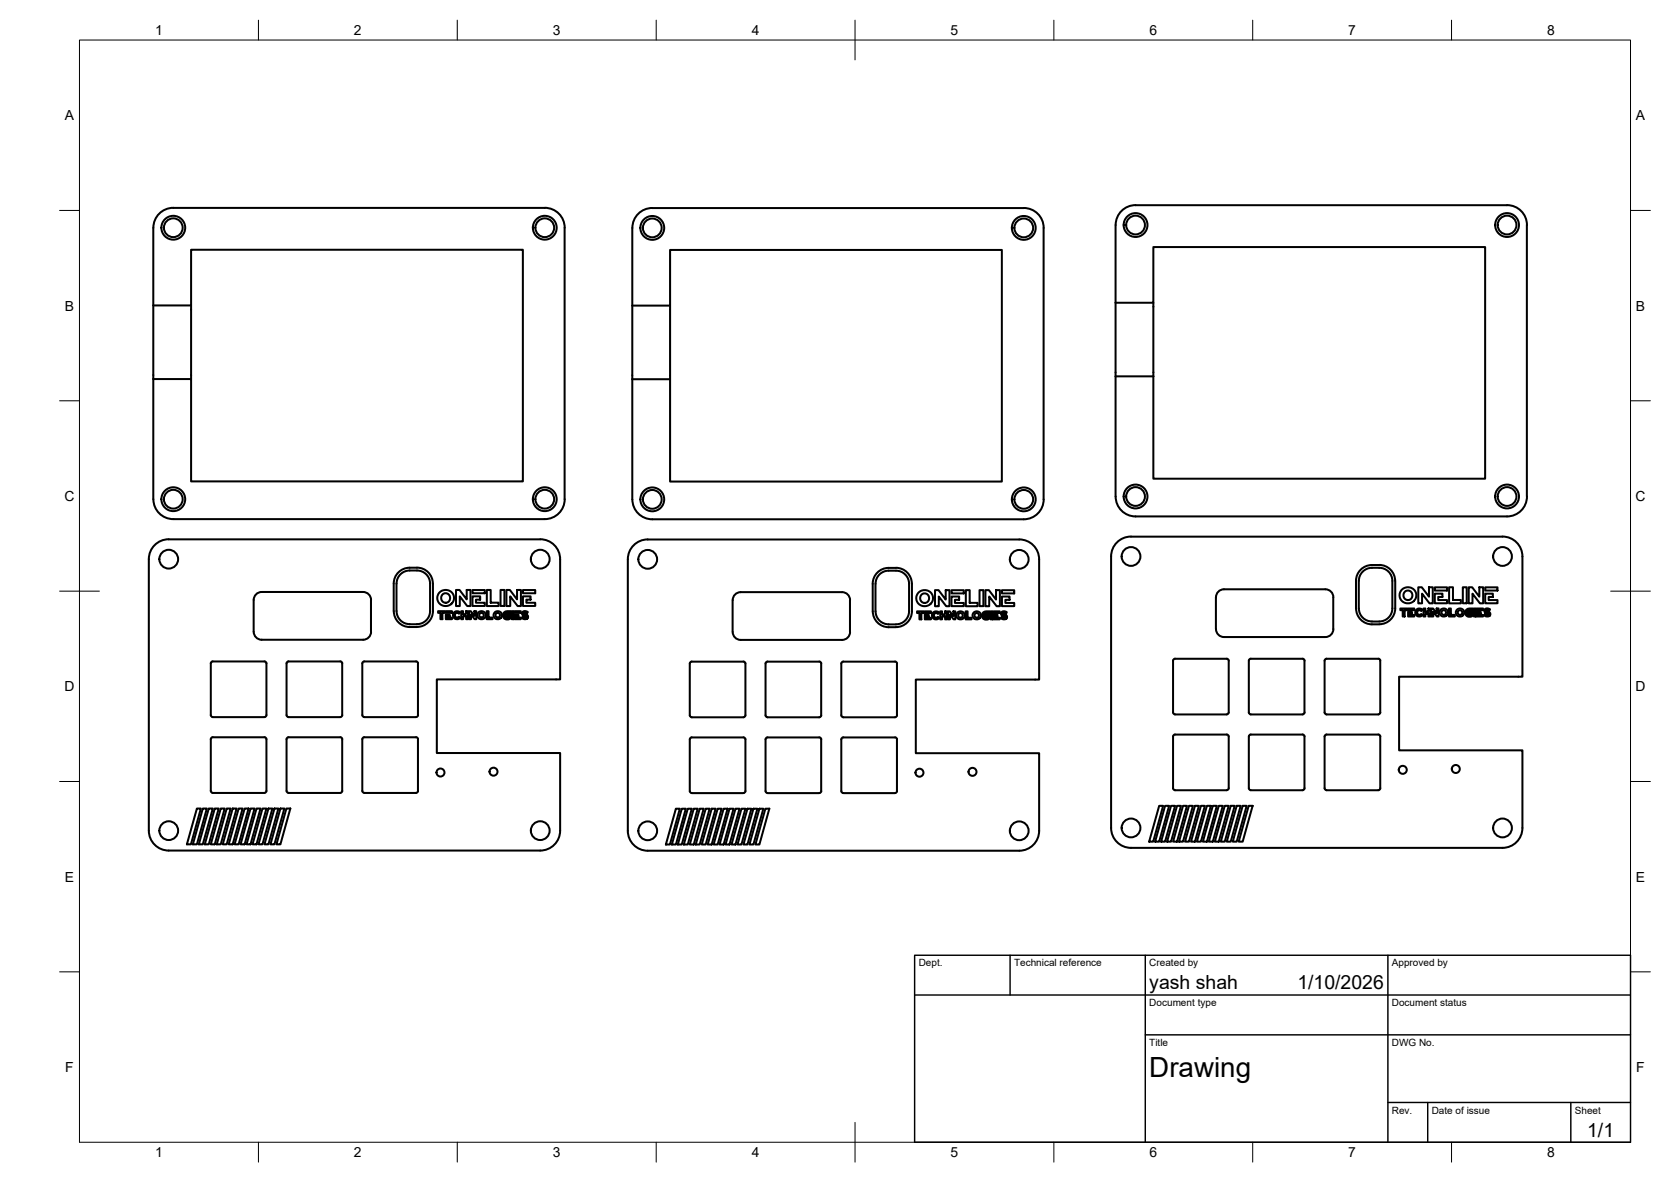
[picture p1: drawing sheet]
<svg xmlns="http://www.w3.org/2000/svg" width="420mm" height="297mm" viewBox="0 0 420 297" stroke-linecap="round" stroke-linejoin="round" font-family="sans-serif">
<!-- layer: Visible -->
<g fill="none" stroke="#000" stroke-width=".51">
<path d="M38.5 57.2v19.6M38.6 57.2a5 5 0 0 1 5-5h93.4a5 5 0 0 1 5 5M142 57.2v68.3M164 52.3h93.4M164 52.3a5 5 0 0 0-5 5v19.5M257.4 52.3a5 5 0 0 1 5 5M262.4 57.3v68.2M280.5 56.6v19.5M280.5 56.6a5 5 0 0 1 5-5l93.4-.1a5 5 0 0 1 5 5.1v68.2a5 5 0 0 1-5 5h-93.4a5 5 0 0 1-5-5M38.5 76.8v18.5M38.5 76.8h9.5v-14h83.5v58.2h-83.5v-25.7M48 76.8v18.5"/>
<path d="M159 76.8v18.5M159 76.8h9.5v-14h83.4v58.2h-83.4v-25.7M168.5 76.8v18.5M280.5 76.1v18.5M280.5 76.1h9.5v-14h83.4v58.2h-83.4v-25.7M290 76.1v18.5M38.5 95.3h9.5M38.5 95.3v30.2M159 95.3h9.5M159 95.3v30.2M280.5 94.6h9.5M280.5 94.6v30.2"/>
<path d="M38.6 125.5a5 5 0 0 0 5 5h93.4a5 5 0 0 0 5-5M159 125.5a5 5 0 0 0 5 5h93.4a5 5 0 0 0 5-5M280.6 136.6a4.9 4.9 0 0 1 3.8-1.7l93.4-.1a5 5 0 0 1 5 5.1v30.2h-31v18.5h31v19.5a5 5 0 0 1-5 5h-93.4a5 5 0 0 1-5-5v-68.3a5 5 0 0 1 1.2-3.2zM37.4 140.5v68.2a5 5 0 0 0 5 5h93.4a5 5 0 0 0 5-4.9v-19.6h-31v-18.5h31v-30.2M37.4 140.5a5 5 0 0 1 5-5h93.4a5 5 0 0 1 5 5M63.8 150.8v8a2 2 0 0 0 2 2h25.5a2 2 0 0 0 2-2v-8M63.8 150.8a2 2 0 0 1 2-2h25.5a2 2 0 0 1 2 2M103 156.9h1.8M103 156.9a3.3 3.3 0 0 1-3.3-3.3v-6.9a3.3 3.3 0 0 1 3.3-3.3 4.7 4.7 0 0 1 4.2 .9 3.3 3.3 0 0 1 .9 2.4v6.9a3.3 3.3 0 0 1-3.3 3.3M104.8 142.7a5.4 5.4 0 0 0-4.6 1.1 4 4 0 0 0-1.2 2.9v6.9a4 4 0 0 0 4 4h1.8M104.8 142.6a4 4 0 0 1 4 4.1M108.9 146.7v6.9a4 4 0 0 1-4.1 4"/>
<path d="M110.2 153.6h1.6v.4h-.6v1.6h-.5v-1.6h-.5zM112.1 153.6h1.5v.4h-1.5zM112.1 154.4h1v.4h-.6v.4h1.1v.4h-1.5zM114.2 153.9l.7-.3 .8 .3-.3 .3-.3-.2a.59 .59 0 0 0-.7 .8 .59 .59 0 0 0 1 .2l.3 .3-.5 .3-.9-.2-.4-.7zM114.7 148.3h.8l1.8 2.3v-2.3h1v4h-.8l-1.9-2.4v2.4h-.9zM116 153.6h.4v.9l.8-.3v-.6h.5v2h-.5v-.9l-.8 .3v.6h-.4zM117.9 153.6h.5l.9 1.2v-1.2h.5v2h-.5l-.9-1.2v1.2h-.5zM118.8 149.9h1.9v.8h-1v.8h2.2v.8h-3.1zM118.8 148.3h3.1v.8h-3.1zM122.4 153.6h.5v1.6h.9v.4h-1.4zM122.4 148.3h1v3.2h2v.8h-3zM125.9 148.3h.9v4h-.9z"/>
<path d="M126.7 153.9l.5-.3h1.2v.4l-1.1 .1-.3 .4a.61 .61 0 0 0 .2 .7 .61 .61 0 0 0 .7 0v-.3h-.4v-.4h.9v.8l-.3 .3h-.9l-.5-.3-.3-.6zM127.3 148.3h.9l1.8 2.3v-2.3h1v4h-.8l-1.9-2.4v2.4h-1zM128.7 153.6h.4v2h-.4zM129.4 154.4h.9v.4h-.5v.4h1.1v.4h-1.5zM129.4 153.6h1.5v.4h-1.5zM131.4 153.8l.7-.2 .6 .2-.2 .4-.7-.2v.3a.83 .83 0 0 1 1 .8l-.2 .4-.4 .1-1-.3 .2-.3 .7 .2a.2 .2 0 0 0 .2-.2 .2 .2 0 0 0-.3-.2h-.1a.6 .6 0 0 1-.6-.3 .6 .6 0 0 1 .1-.7zM131.5 148.3h3.1v.8h-3.1zM131.5 149.9h1.9v.8h-1v.8h2.2v.8h-3.1zM184.2 158.8v-8a2 2 0 0 1 2-2h25.5a2 2 0 0 1 2 2v8M184.2 158.8a2 2 0 0 0 2 2h25.5a2 2 0 0 0 2-2M223.4 142.7a5.3 5.3 0 0 1 4.7 1.2 4 4 0 0 1 1.2 2.8M223.4 143.4a4.8 4.8 0 0 1 4.2 1 3.3 3.3 0 0 1 1 2.3v6.9a3.3 3.3 0 0 1-3.3 3.3h-1.9"/>
<path d="M223.4 142.7a4 4 0 0 0-4 4l.1 6.9a4 4 0 0 0 3.9 4M223.4 143.4a3.3 3.3 0 0 0-3.2 3.3l-.1 6.9a3.3 3.3 0 0 0 3.3 3.3M229.3 146.7v6.9a4 4 0 0 1-4 4h-1.9M230.6 153.6h1.7v.5h-.6v1.5h-.5v-1.5h-.6zM232.5 153.6h1.6v.5h-1.6zM232.5 154.4h1v.5h-.5v.3h1.1v.4h-1.6zM234.6 153.9l.8-.3 .6 .2 .1 .2-.3 .3-.2-.2h-.5l-.3 .7 .4 .4 .7-.2 .3 .3-.7 .3-.8-.2-.4-.6zM235.1 148.3h.9l1.8 2.4v-2.4h.9v4h-.8l-1.8-2.4v2.4h-1zM236.4 153.6h.5v.9l.7-.2v-.7h.5v2h-.5v-.8l-.7 .2v.6h-.5zM238.4 153.6h.4l.9 1.2v-1.2h.5v2h-.4l-.9-1.2v1.2h-.5zM239.2 149.9h2v.8h-1.1v.8h2.2v.8h-3.1zM239.2 148.3h3.1v.8h-3.1z"/>
<path d="M242.8 153.6h.5v1.6h1v.4h-1.5zM242.8 148.3h1v3.2h2v.8h-3zM246.3 148.3h1v4h-1zM247.2 154l.5-.3 1.1-.1v.5h-1.1l-.3 .5 .2 .5 .4 .2 .4-.1v-.3h-.5v-.4h.9v.9l-.6 .3-.9-.2-.4-.8zM247.8 148.3h.8l1.8 2.4v-2.4h1v4h-.8l-1.9-2.4v2.4h-.9zM249.1 153.6h.5v2h-.5zM249.8 154.4h1v.5h-.5v.3h1.1v.4h-1.6zM249.8 153.6h1.6v.5h-1.6zM251.8 153.8l.5-.2 .8 .2-.2 .4-.4-.2-.3 .1v.2l.4 .1a.62 .62 0 0 1 .6 .7l-.2 .4-.4 .1-1-.3 .3-.3 .7 .2a.2 .2 0 0 0 .1-.2 .2 .2 0 0 0-.2-.1l-.7-.3zM251.9 148.3h3.1v.8h-3.1zM251.9 149.9h2v.8h-1.1v.8h2.2v.8h-3.1zM333.2 148.1h-25.4a2.04 2.04 0 0 0-2.1 2l.1 8a2 2 0 0 0 2 2h25.4"/>
<path d="M333.3 148.1a2 2 0 0 1 2 2l-.1 8a1.96 1.96 0 0 1-1.9 2M341 146v6.9a4 4 0 0 0 4 4 5.5 5.5 0 0 0 4.6-1.2 4 4 0 0 0 1.2-2.8v-6.9M341.7 146v6.9a3.3 3.3 0 0 0 3.3 3.3M341.7 146a3.3 3.3 0 0 1 3.3-3.3 4.7 4.7 0 0 1 4.1 1 3.3 3.3 0 0 1 1 2.3M345 156.2h1.8M350.1 146v6.9a3.3 3.3 0 0 1-3.3 3.3M350.8 146a4 4 0 0 0-4-4 5.5 5.5 0 0 0-4.7 1.2 4 4 0 0 0-1.1 2.8M352.1 152.9h1.7v.4h-.6v1.6h-.5v-1.6h-.6zM354.1 152.9h1.5v.4h-1.5zM354.1 153.7h.9v.4h-.5v.4h1.1v.4h-1.5zM356.1 153.2l.8-.3 .6 .2 .2 .1-.3 .4-.3-.2h-.5l-.3 .6 .4 .5 .7-.2 .3 .3-.7 .3-.8-.2-.3-.7zM356.6 147.6h.9l1.8 2.4v-2.4h1v4h-.9l-1.8-2.4v2.4h-1z"/>
<path d="M357.9 152.9h.5v.9l.8-.2v-.7h.4v2h-.4v-.8l-.8 .2v.6h-.5zM359.9 152.9h.4l.9 1.2v-1.2h.5v2h-.4l-.9-1.2v1.2h-.5zM360.8 149.2h1.9v.8h-1.1v.8h2.3v.8h-3.1zM360.8 147.6h3.1v.8h-3.1zM364.3 152.9h.5v1.6h1v.4h-1.5zM364.4 147.6h.9v3.2h2v.8h-2.9zM367.8 147.6h1v4h-1zM368.7 153.2l.5-.2 1.2-.1v.4l-1.1 .1-.4 .5 .2 .5 .4 .2 .4-.1v-.3h-.5v-.4h1v.9l-.7 .3-.9-.2-.4-.8zM369.3 147.6h.9l1.8 2.4v-2.4h.9v4h-.8l-1.9-2.4v2.4h-.9zM370.6 152.9h.5v2h-.5zM371.3 153.7h1v.4h-.5v.4h1.1v.4h-1.6zM371.3 152.9h1.6v.4h-1.6z"/>
<path d="M373.4 153.1l.7-.2 .5 .2-.2 .4-.4-.2-.3 .1 .1 .2 .3 .1a.62 .62 0 0 1 .6 .7l-.2 .4-.4 .1-1-.3 .3-.3 .7 .2a.2 .2 0 0 0 .2-.2 .2 .2 0 0 0-.3-.2l-.7-.4zM373.4 147.6h3.1v.8h-3.1zM373.4 149.2h2v.8h-1.1v.8h2.2v.8h-3.1zM53.2 166.3l13.3-.1 .4 .3 .1 13.2-.3 .4-13.2 .1-.4-.2-.1-13.3zM72.3 166.3l13.3-.1 .4 .3 .1 13.2-.3 .4-13.3 .1-.4-.2v-13.3zM91.2 166.5l.4-.3 13.3 .1 .2 .4-.1 13.3-.4 .2-13.3-.1-.2-.4zM173.4 179.7l.1 .3 .4 .2M173.4 179.8v-13.1l.1-.2 .4-.2h13l.5 .2v13.3M187.4 179.7v.3l-.5 .2M192.5 179.8v-13.1l.1-.2 .4-.2h13l.4 .2 .1 13.3M192.5 179.7l.1 .3 .4 .2M206.5 179.7l-.1 .3-.4 .2"/>
<path d="M211.5 179.8v-13.1l.3-.4h.2h13l.5 .2v13.3M211.5 179.7l.3 .5h.2M225.6 179.7l-.1 .3-.4 .2M295.4 165.6h13M308.5 165.5l.4 .3v.2v13.3l-.4 .2h-13.1l-.4-.5v-13v-.2l.5-.3M314.5 165.6h13M327.5 165.5l.5 .3v.2v13.3l-.5 .2h-13l-.5-.5v-13l.1-.2 .4-.3M333.5 165.6h13.1M346.6 165.5l.4 .3v.2v13.3l-.4 .2h-13.1l-.4-.5v-13v-.2l.5-.3M53.2 185.3h13.3l.4 .2 .1 13.3-.3 .4h-13.2l-.4-.2-.1-13.2zM72.3 185.3h13.3l.4 .2 .1 13.3-.3 .4h-13.3l-.4-.2v-13.2zM91.2 185.5l.4-.2h13.3l.2 .5-.1 13.2-.4 .2h-13.3l-.2-.4z"/>
<path d="M173.4 198.8l.1 .2 .4 .3M173.4 198.8v-13l.1-.3 .4-.2h13l.5 .2v13.3M173.9 199.3h13M173.9 180.3h13M187.4 198.8v.2l-.5 .3M192.5 198.8v-13l.1-.3 .4-.2h13l.4 .2 .1 13.3M192.5 198.8l.2 .4 .3 .1M193 199.3h13M193 180.3h13M206.5 198.8l-.2 .4-.3 .1M211.5 198.8v-13l.1-.3 .4-.2h13l.5 .2v13.3M211.5 198.8l.3 .4 .2 .1"/>
<path d="M212 199.3h13M212 180.3h13M225.6 198.8l-.3 .4-.2 .1M295.4 184.6h13M308.5 184.6l.4 .2v.3v13.2l-.4 .3h-13.1l-.4-.5v-13v-.3l.5-.2M314.5 184.6h13M327.5 184.6l.5 .2v.3v13.2l-.5 .3h-13l-.5-.5v-13l.1-.3 .4-.2M333.5 184.6h13.1M346.6 184.6l.4 .2v.3v13.2l-.4 .3h-13.1l-.4-.5v-13v-.3l.5-.2M49.5 203.2h1l-2.5 9h-1zM51 203.2h1l-2.5 9h-1zM52.5 203.2h1l-2.5 9h-1z"/>
<path d="M54 203.2h1l-2.5 9h-1zM55.5 203.2h1l-2.5 9h-1zM57 203.2h1l-2.5 9h-1zM58.5 203.2h1l-2.5 9h-1zM60 203.2h1l-2.5 9h-1zM61.5 203.2h1l-2.5 9h-1zM63 203.2h1l-2.5 9h-1zM64.5 203.2h1l-2.5 9h-1zM66 203.2h1l-2.5 9h-1zM67.5 203.2h1l-2.5 9h-1zM69 203.2h1l-2.5 9h-1zM70.5 203.2h1l-2.5 9h-1z"/>
<path d="M72 203.2h1l-2.5 9h-1zM157.9 208.8v-68.2a5 5 0 0 1 5-5h93.4a5 5 0 0 1 5 5v30.2h-31v18.5h31v19.5M157.9 208.8a5 5 0 0 0 5 5h93.4a5 5 0 0 0 5-5M169.9 203.2h1l-2.5 9h-1zM171.4 203.2h1l-2.5 9h-1zM172.9 203.2h1l-2.5 9h-1zM174.4 203.2h1l-2.5 9h-1zM175.9 203.2h1l-2.5 9h-1zM177.4 203.2h1l-2.5 9h-1zM178.9 203.2h1l-2.5 9h-1zM180.4 203.2h1l-2.5 9h-1zM181.9 203.2h1l-2.5 9h-1z"/>
<path d="M183.4 203.2h1l-2.5 9h-1zM184.9 203.2h1l-2.5 9h-1zM186.4 203.2h1l-2.5 9h-1zM187.9 203.2h1l-2.5 9h-1zM189.4 203.2h1l-2.5 9h-1zM190.9 203.2h1l-2.5 9h-1zM192.4 203.2h1l-2.5 9h-1zM291.5 202.5h1l-2.5 9h-1.1zM292.9 202.5h1.1l-2.5 9h-1.1zM294.4 202.5h1.1l-2.6 9h-.9zM296 202.5h.9l-2.5 9h-.9zM297.5 202.5h.9l-2.4 9h-1z"/>
<path d="M299 202.5h1l-2.5 9h-1zM300.5 202.5h1l-2.5 9h-1zM302 202.5h1l-2.5 9h-1zM303.5 202.5h1l-2.5 9h-1.1zM304.9 202.5h1.1l-2.5 9h-1zM306.5 202.5h1l-2.6 9h-.9zM308 202.5h.9l-2.4 9h-1zM309.5 202.5h1l-2.5 9h-1zM311 202.5h1l-2.5 9h-1zM312.5 202.5h1l-2.5 9h-1zM314 202.5h1l-2.5 9h-1z"/>
<circle cx="43.6" cy="57.2" r="2.36"/>
<circle cx="43.6" cy="57.2" r="3"/>
<circle cx="137" cy="57.2" r="2.36"/>
<circle cx="137" cy="57.2" r="3"/>
<circle cx="164" cy="57.3" r="2.36"/>
<circle cx="164" cy="57.3" r="3"/>
<circle cx="257.4" cy="57.3" r="2.36"/>
<circle cx="257.4" cy="57.3" r="3"/>
<circle cx="285.5" cy="56.6" r="2.36"/>
<circle cx="285.5" cy="56.6" r="3"/>
<circle cx="378.9" cy="56.6" r="2.36"/>
<circle cx="378.9" cy="56.6" r="3"/>
<circle cx="43.6" cy="125.5" r="2.36"/>
<circle cx="43.6" cy="125.5" r="3"/>
<circle cx="137" cy="125.5" r="2.36"/>
<circle cx="137" cy="125.5" r="3"/>
<circle cx="164" cy="125.5" r="2.36"/>
<circle cx="164" cy="125.5" r="3"/>
<circle cx="257.4" cy="125.5" r="2.36"/>
<circle cx="257.4" cy="125.5" r="3"/>
<circle cx="284.4" cy="139.8" r="2.36"/>
<circle cx="285.5" cy="124.8" r="2.36"/>
<circle cx="285.5" cy="124.8" r="3"/>
<circle cx="377.8" cy="139.8" r="2.36"/>
<circle cx="378.9" cy="124.8" r="2.36"/>
<circle cx="378.9" cy="124.8" r="3"/>
<circle cx="42.4" cy="140.5" r="2.36"/>
<circle cx="112" cy="150.3" r="2.06"/>
<circle cx="112.1" cy="150.3" r="1.17"/>
<circle cx="121" cy="154.6" r="1.03"/>
<circle cx="121.1" cy="154.6" r=".59"/>
<circle cx="125.1" cy="154.6" r="1.03"/>
<circle cx="125.1" cy="154.6" r=".59"/>
<circle cx="135.8" cy="140.5" r="2.36"/>
<circle cx="162.9" cy="140.6" r="2.36"/>
<circle cx="232.5" cy="150.4" r="2.07"/>
<circle cx="232.5" cy="150.3" r="1.17"/>
<circle cx="241.5" cy="154.7" r="1.03"/>
<circle cx="241.5" cy="154.7" r=".59"/>
<circle cx="245.6" cy="154.7" r="1.03"/>
<circle cx="245.6" cy="154.7" r=".59"/>
<circle cx="256.3" cy="140.6" r="2.36"/>
<circle cx="354" cy="149.6" r="2.07"/>
<circle cx="354" cy="149.6" r="1.17"/>
<circle cx="363" cy="153.9" r="1.03"/>
<circle cx="363" cy="153.9" r=".59"/>
<circle cx="367.1" cy="153.9" r="1.03"/>
<circle cx="367.1" cy="153.9" r=".59"/>
<circle cx="110.8" cy="194.1" r="1.01"/>
<circle cx="124.1" cy="193.9" r="1.01"/>
<circle cx="231.2" cy="194.2" r="1.01"/>
<circle cx="244.5" cy="194" r="1.01"/>
<circle cx="352.7" cy="193.5" r="1.01"/>
<circle cx="366" cy="193.2" r="1.01"/>
<circle cx="42.4" cy="208.7" r="2.36"/>
<circle cx="135.8" cy="208.7" r="2.36"/>
<circle cx="162.9" cy="208.8" r="2.36"/>
<circle cx="256.3" cy="208.8" r="2.36"/>
<circle cx="284.4" cy="208.1" r="2.36"/>
<circle cx="377.8" cy="208.1" r="2.36"/>
</g>
<!-- layer: BORDER -->
<g fill="none" stroke="#000" stroke-width=".25">
<path d="M20 10.1h390v276.9h-390zM65 5.1v5M115 5.1v5M165 5.1v5M215 5.1v10M265 5.1v5M315 5.1v5M365 5.1v5M15 52.9h5M410 52.9h5M15 100.7h5M410 100.7h5"/>
<path d="M15 148.6h10M405 148.6h10M15 196.4h5M410 196.4h5M15 244.2h5M410 244.2h5M65 287v5M115 287v5M165 287v5M215 282.1v9.9M265 287v5M315 287v5"/>
<path d="M365 287v5"/>
</g>
<!-- layer: TITLEBLOCK -->
<path d="M230 240.1h180v46.9h-180zM230 250h180M254 240.1v9.9M288 240.1v46.9M349 240.1v46.9M288 260.1h122M349 277.1h61M359 277.1v9.9M395 277.1v9.9" fill="none" stroke="#000" stroke-width=".36"/>
<text font-size="7" x="289" y="270.6">Drawing</text>
<g font-size="4.9">
<text x="289" y="248.5">yash shah</text>
<text x="326.2" y="248.5">1/10/2026</text>
<text x="399.1" y="285.7">1/1</text>
</g>
<g font-size="3.5">
<text x="39" y="8.8">1</text>
<text x="89" y="8.8">2</text>
<text x="139" y="8.8">3</text>
<text x="189" y="8.8">4</text>
<text x="239" y="8.8">5</text>
<text x="289" y="8.8">6</text>
<text x="339" y="8.8">7</text>
<text x="389" y="8.8">8</text>
<text x="16.3" y="30.2">A</text>
<text x="411.3" y="30.2">A</text>
<text x="16.3" y="78">B</text>
<text x="411.3" y="78">B</text>
<text x="16.2" y="125.9">C</text>
<text x="411.2" y="125.9">C</text>
<text x="16.2" y="173.7">D</text>
<text x="411.2" y="173.7">D</text>
<text x="16.3" y="221.6">E</text>
<text x="411.3" y="221.6">E</text>
<text x="16.4" y="269.4">F</text>
<text x="411.4" y="269.4">F</text>
<text x="39" y="290.8">1</text>
<text x="89" y="290.8">2</text>
<text x="139" y="290.8">3</text>
<text x="189" y="290.8">4</text>
<text x="239" y="290.8">5</text>
<text x="289" y="290.8">6</text>
<text x="339" y="290.8">7</text>
<text x="389" y="290.8">8</text>
</g>
<g font-size="2.5">
<text x="231" y="242.9">Dept.</text>
<text x="255" y="242.9">Technical reference</text>
<text x="289" y="242.9">Created by</text>
<text x="350" y="242.9">Approved by</text>
<text x="289" y="252.8">Document type</text>
<text x="350" y="252.8">Document status</text>
<text x="289" y="262.9">Title</text>
<text x="350" y="262.9">DWG No.</text>
<text x="350" y="279.9">Rev.</text>
<text x="360" y="279.9">Date of issue</text>
<text x="396" y="279.9">Sheet</text>
</g>
</svg>
